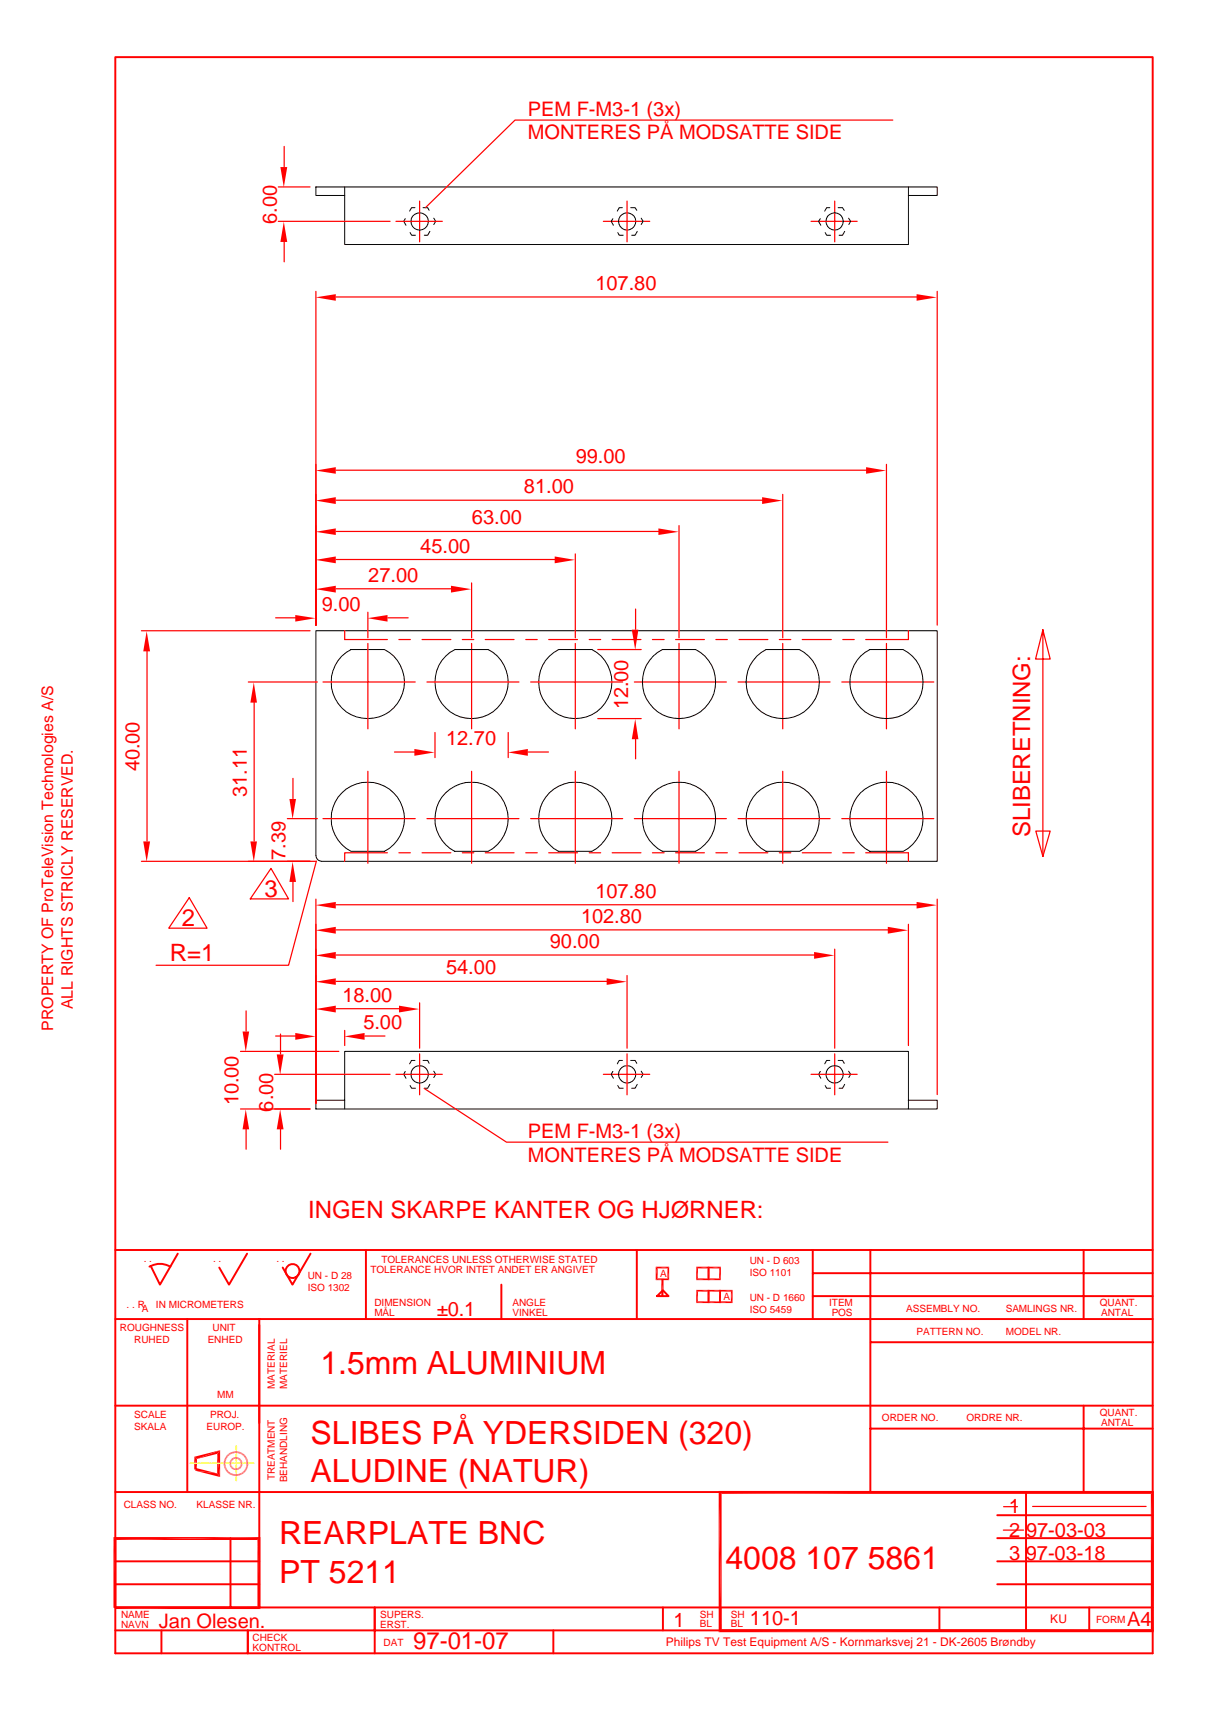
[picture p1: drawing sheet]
<svg xmlns="http://www.w3.org/2000/svg" width="210mm" height="297mm" viewBox="0 0 210 297" stroke-linecap="round" stroke-linejoin="round" font-family="sans-serif">
<g fill="none" stroke="#f00" stroke-width=".34">
<path d="M25.9 219.8a3.7 3.7 0 0 1 3.7 0M30.8 217.5l-3.1 5.4-1.6-3.3M42.9 217.5l-3.2 5.4-1.7-3M53.9 217.5l-3.2 5.4-1.7-3M113.9 219.8v2.3M20 228.9h180M45 228.9v50M51.5 221.5a1.21 1.21 0 0 0-.3-2.1 1.21 1.21 0 0 0-1.7 1.2 1.21 1.21 0 0 0 1.8 1M87 222.9v6M20 258.9h180M178 258.9v24M20 278.9h180"/>
<path d="M40 266.9v12M65 278.9v4M20 286.9h180M43 282.9v4"/>
</g>
<path d="M113.7 219.9h2.4M115.9 219.8v2.3M113.7 222h2.4" fill="none" stroke="#f00" stroke-width=".3"/>
<path d="M114.1 220.1l2-.3-.3 .3z" fill="#f00"/>
<path d="M122.9 219.8v2.3" fill="none" stroke="#f00" stroke-width=".3"/>
<path d="M121.1 220.1l2-.3-.3 .3z" fill="#f00"/>
<path d="M120.8 219.9h2.3M120.9 219.8v2.3" fill="none" stroke="#f00" stroke-width=".3"/>
<path d="M120.8 222.1l.3-.3h1.7z" fill="#f00"/>
<path d="M124.9 219.8v2.3M120.8 222h2.3" fill="none" stroke="#f00" stroke-width=".3"/>
<path d="M123.1 220.1l2-.3-.3 .3z" fill="#f00"/>
<path d="M122.8 219.9h2.3M122.9 219.8v2.3" fill="none" stroke="#f00" stroke-width=".3"/>
<path d="M123.1 221.8h1.7l-2 .3z" fill="#f00"/>
<path d="M122.8 222h2.3" fill="none" stroke="#f00" stroke-width=".3"/>
<path d="M124.8 224.1l.3 2-.3-.3z" fill="#f00"/>
<path d="M124.9 223.8v2.3" fill="none" stroke="#f00" stroke-width=".3"/>
<path d="M123.1 224.1l2-.3-.3 .3z" fill="#f00"/>
<path d="M122.8 224h2.3" fill="none" stroke="#f00" stroke-width=".3"/>
<path d="M122.8 223.8l.3 .3v1.7z" fill="#f00"/>
<path d="M122.9 223.8v2.3" fill="none" stroke="#f00" stroke-width=".3"/>
<path d="M123.1 225.8h1.7l-2 .3z" fill="#f00"/>
<path d="M122.8 225.9h2.3" fill="none" stroke="#f00" stroke-width=".3"/>
<path d="M122.8 224.1l.3 2-.3-.3z" fill="#f00"/>
<path d="M122.9 223.8v2.3" fill="none" stroke="#f00" stroke-width=".3"/>
<path d="M121.1 224.1l2-.3-.3 .3z" fill="#f00"/>
<path d="M120.8 224h2.3" fill="none" stroke="#f00" stroke-width=".3"/>
<path d="M120.8 223.8l.3 .3v1.7z" fill="#f00"/>
<path d="M120.9 223.8v2.3" fill="none" stroke="#f00" stroke-width=".3"/>
<path d="M120.8 226.1l.3-.3h1.7z" fill="#f00"/>
<path d="M120.8 225.9h2.3M126.9 223.8v2.3" fill="none" stroke="#f00" stroke-width=".3"/>
<path d="M126.8 224.1l.3 2-.3-.3z" fill="#f00"/>
<path d="M124.8 225.9h2.3M124.9 223.8v2.3" fill="none" stroke="#f00" stroke-width=".3"/>
<path d="M124.8 223.8l.3 .3v1.7z" fill="#f00"/>
<path d="M124.8 224h2.3" fill="none" stroke="#f00" stroke-width=".3"/>
<path d="M114.9 221.9v3" fill="none" stroke="#f00" stroke-width=".38"/>
<g fill="none" stroke="#f00" stroke-width=".34">
<path d="M20 216.9h180M63.5 216.9v12M110.5 216.9v12M141 216.9v12M151 216.9v42M188 216.9v12M32.5 228.9v30M115 223.9l1 1h-2zM141 224.9h59M141 220.9h59M151.1 232.9h48.9M151 247.9h49"/>
<path d="M188 243.9v15M20 270.9h25M20 274.9h25"/>
</g>
<g fill="#f00">
<path d="M19.9 278.7h24.8l-24.8 .5z"/>
<path d="M19.9 279.2l24.8-.5 .5 .5z"/>
<path d="M44.7 267.2l.5 12-.5-.5z"/>
<path d="M45.2 266.7v12.5l-.5-12z"/>
<path d="M20.2 267.2l25-.5-.5 .5z"/>
<path d="M19.7 266.7h25.5l-25 .5z"/>
<path d="M19.7 266.7l.5 .5v11.8z"/>
<path d="M19.7 266.7l.5 12.3h-.5z"/>
<path d="M34 254.7l3.7 .9-3.8-.4z"/>
<path d="M33.9 255.2l3.8 .4 .5 .7z"/>
<path d="M37.7 252.3l.5 4-.5-.7z"/>
<path d="M38.2 251.6v4.7l-.5-4z"/>
<path d="M34.2 253.1l4-1.5-.5 .7z"/>
<path d="M33.7 252.8l4.5-1.2-4 1.5z"/>
<path d="M33.7 252.8l.5 .3v1.9z"/>
<path d="M33.7 252.8l.5 2.2h-.5z"/>
</g>
<g fill="none" stroke="#ff0" stroke-width=".25">
<path d="M33 253.9h1.1M34.4 253.9h.2M34.9 253.9h1.2M36.4 253.9h.2M36.9 253.9h1.2M38.4 253.9h.2M38.9 253.9h1.2M40.4 253.9h.2M40.9 253.9h1.2M41 250.9v.6M41 251.8v.2M41 252.3v1.2"/>
<path d="M41 253.8v.2M41 254.3v1.2M41 255.7v.3M41 256.3v.6M42.4 253.9h.2M42.9 253.9h1.1"/>
</g>
<path d="M65 278.9v8M125 278.9v4M20 282.9h180M96 282.9v4" fill="none" stroke="#f00" stroke-width=".34"/>
<g fill="#dd6e6e">
<path d="M43 253.4l.1 .5h-.3z"/>
<path d="M42.7 253.5l.3-.1-.2 .5z"/>
<path d="M42.8 252.9l.2 .5-.3 .1z"/>
<path d="M42.5 253l.3-.1-.1 .6z"/>
<path d="M42.5 252.4l.3 .5-.3 .1z"/>
<path d="M42.5 252.4v.6l-.3-.4z"/>
<path d="M42 252.1l.5 .3-.3 .2z"/>
<path d="M42 252.1l.2 .5-.3-.3z"/>
<path d="M41.5 251.9l.5 .2-.1 .2z"/>
<path d="M41.5 251.9l.4 .4-.5-.1z"/>
<path d="M40.9 251.8l.6 .1-.1 .3z"/>
<path d="M40.9 251.8l.5 .4-.5-.1z"/>
<path d="M40.4 251.9l.5-.1v.3z"/>
<path d="M40.4 251.9l.5 .2-.5 .1z"/>
<path d="M39.8 252.1l.6-.2v.3z"/>
<path d="M39.8 252.1l.6 .1-.4 .1z"/>
<path d="M39.4 252.4l.4-.3 .2 .2z"/>
<path d="M39.4 252.4l.6-.1-.4 .3z"/>
<path d="M39.4 252.4l.2 .2-.5 .3z"/>
<path d="M39.1 252.9l.5-.3-.3 .4z"/>
<path d="M39.1 252.9l.2 .1-.4 .4z"/>
<path d="M38.9 253.4l.4-.4-.1 .5z"/>
<path d="M38.9 253.4l.3 .1-.4 .4z"/>
<path d="M39.2 253.5l-.1 .4h-.3z"/>
<path d="M38.8 253.9h.3l-.2 .6z"/>
<path d="M39.1 253.9l.1 .5-.3 .1z"/>
<path d="M38.9 254.5l.3-.1-.1 .6z"/>
<path d="M39.2 254.4l.1 .5-.2 .1z"/>
<path d="M39.1 255l.2-.1 .1 .6z"/>
<path d="M39.3 254.9l.3 .4-.2 .2z"/>
<path d="M39.6 255.3l.2 .5-.4-.3z"/>
<path d="M39.6 255.3l.4 .3-.2 .2z"/>
<path d="M40 255.6l.4 .4-.6-.2z"/>
<path d="M40 255.6l.4 .1v.3z"/>
<path d="M40.4 255.7l.5 .4-.5-.1z"/>
<path d="M40.4 255.7l.5 .1v.3z"/>
<path d="M40.9 255.8l.6 .2-.6 .1z"/>
<path d="M40.9 255.8l.5-.1 .1 .3z"/>
<path d="M41.4 255.7l.6 .1-.5 .2z"/>
<path d="M41.4 255.7l.5-.1 .1 .2z"/>
<path d="M41.9 255.6l.6-.1-.5 .3z"/>
<path d="M41.9 255.6l.3-.3 .3 .2z"/>
<path d="M42.2 255.3l.6-.3-.3 .5z"/>
<path d="M42.5 254.9l.3 .1-.6 .3z"/>
<path d="M42.5 254.9l.5-.4-.2 .5z"/>
<path d="M42.7 254.4l.3 .1-.5 .4z"/>
<path d="M43.1 253.9l-.1 .6-.3-.1z"/>
<path d="M42.8 253.9h.3l-.4 .5z"/>
<path d="M42 253.5l.1 .4h-.3z"/>
<path d="M41.7 253.6l.3-.1-.2 .4z"/>
<path d="M41.7 253.1l.3 .4-.3 .1z"/>
<path d="M41.7 253.1v.5l-.2-.2z"/>
<path d="M41.4 252.9l.3 .2-.2 .3z"/>
<path d="M41.4 252.9l.1 .5-.3-.3z"/>
<path d="M40.9 252.8l.5 .1-.2 .2z"/>
<path d="M40.9 252.8l.3 .3h-.3z"/>
<path d="M40.5 252.9l.4-.1v.3z"/>
<path d="M40.5 252.9l.4 .2h-.3z"/>
<path d="M40.1 253.1l.4-.2 .1 .2z"/>
<path d="M40.1 253.1h.5l-.3 .3z"/>
<path d="M40.1 253.1l.2 .3-.4 .1z"/>
<path d="M39.9 253.5l.4-.1-.2 .2z"/>
<path d="M39.9 253.5l.2 .1-.3 .3z"/>
<path d="M39.8 253.9l.3-.3v.3z"/>
<path d="M39.8 253.9h.3l-.2 .5z"/>
<path d="M40.1 253.9v.4l-.2 .1z"/>
<path d="M39.9 254.4l.2-.1v.4z"/>
<path d="M40.1 254.3l.2 .2-.2 .2z"/>
<path d="M40.3 254.5l.2 .5-.4-.3z"/>
<path d="M40.3 254.5l.3 .2-.1 .3z"/>
<path d="M40.6 254.7l.3 .4-.4-.1z"/>
<path d="M40.6 254.7l.3 .1v.3z"/>
<path d="M40.9 254.8l.5 .2-.5 .1z"/>
<path d="M40.9 254.8l.3-.1 .2 .3z"/>
<path d="M41.2 254.7h.5l-.3 .3z"/>
<path d="M41.2 254.7l.3-.2 .2 .2z"/>
<path d="M41.5 254.5l.5-.1-.3 .3z"/>
<path d="M41.7 254.3l.3 .1-.5 .1z"/>
<path d="M41.7 254.3l.4-.4-.1 .5z"/>
<path d="M41.8 253.9h.3l-.4 .4z"/>
</g>
<path d="M115 278.9v4M163 278.9v4M173 262.9h27M173 266.9h27M173 270.9h27M173 274.9h27M189 278.9v4M28 282.9v4M43 282.9v4" fill="none" stroke="#f00" stroke-width=".34"/>
<g fill="#f00">
<path d="M199.6 259.2l.6 24-.6-.5z"/>
<path d="M199.6 259.2l.6-.5v24.5z"/>
<path d="M125.2 259.2l75-.5-.6 .5z"/>
<path d="M124.7 258.7h75.5l-75 .5z"/>
<path d="M124.7 258.7l.5 .5v23.5z"/>
<path d="M124.7 258.7l.5 24-.5 .5z"/>
<path d="M124.7 283.2l.5-.5h74.4z"/>
<path d="M124.7 283.2l74.9-.5 .6 .5z"/>
</g>
<path d="M20 243.9h180M20 286.9v-277h180v277" fill="none" stroke="#f00" stroke-width=".34"/>
<path d="M54.8 50.6v57.9M58.3 51.5h100.8M162.6 50.6v57.9M179.1 261.4h19.7" fill="none" stroke="#f00" stroke-width=".21"/>
<path d="M54.8 148.4v-39h107.8v40h-106.8" fill="none" stroke="#000" stroke-width=".17"/>
<g fill="#f00">
<path d="M54.7 51.6l3.6-.6v1.2z"/>
<path d="M159 51l3.5 .6-3.5 .6z"/>
</g>
<path d="M24.5 109.4h29.3M25.5 113v32.9M24.5 149.4h29.3" fill="none" stroke="#f00" stroke-width=".21"/>
<g fill="#f00">
<path d="M24.8 146h1.2l-.6 3.5z"/>
<path d="M25.4 109.5l.6 3.5h-1.2z"/>
</g>
<g fill="none" stroke="#000" stroke-width=".17">
<path d="M54.8 32.4h107.8v1.5h-5v8.5h-97.8v-8.5h-5zM59.8 32.4v1.5M70.3 37.9l-.3 .5 .4 .7M72 36h-.6l-.3 .6M73.4 36h.8l.2 .5M75.2 37.9l.4 .5-.4 .6M106.3 37.9l-.3 .5 .4 .7M108 36h-.6l-.3 .6M109.4 36h.8l.3 .5M111.2 37.9l.4 .5-.4 .6M142.3 37.9l-.3 .5 .4 .7M144 36h-.6l-.3 .6"/>
<path d="M145.4 36h.8l.3 .5M147.2 37.9l.4 .5-.3 .6M157.6 32.4v1.5M71.1 40.4l.3 .4h.7M74.6 40.1l-.4 .7h-.6M107.2 40.4l.2 .4h.7M110.6 40.1l-.4 .7h-.6M143.2 40.4l.2 .4h.7M146.5 40.1l-.3 .7h-.6M59.8 182.4h97.8v8.5h5v1.5h-107.8v-1.5h5zM59.8 190.9v1.5M70.3 185.9l-.3 .5 .4 .7"/>
<path d="M71.1 188.3l.3 .5h.7M72 184h-.6l-.3 .6M73.4 184h.8l.2 .5M74.6 188.1l-.4 .7h-.6M75.2 185.9l.4 .5-.4 .6M106.3 185.9l-.3 .5 .4 .7M107.2 188.3l.2 .5h.7M108 184h-.6l-.3 .6M109.4 184h.8l.3 .5M110.6 188.1l-.4 .7h-.6M111.2 185.9l.4 .5-.4 .6M142.3 185.9l-.3 .5 .4 .7"/>
<path d="M143.2 188.3l.2 .5h.7M144 184h-.6l-.3 .6M145.4 184h.8l.3 .5M146.5 188.1l-.3 .7h-.6M147.2 185.9l.4 .5-.3 .6M157.6 190.9v1.5"/>
<circle cx="72.8" cy="38.4" r="1.5"/>
<circle cx="108.8" cy="38.4" r="1.5"/>
<circle cx="144.8" cy="38.4" r="1.49"/>
<circle cx="72.8" cy="186.4" r="1.52"/>
<circle cx="108.8" cy="186.4" r="1.51"/>
<circle cx="144.8" cy="186.4" r="1.5"/>
</g>
<g fill="none" stroke="#f00" stroke-width=".21">
<path d="M68.7 38.4h8M72.8 34.9v7.1M104.7 38.4h8M108.8 34.9v7.1M140.7 38.4h4.1v3.6M144.8 34.9v3.5h3.9M154.9 20.8h-65.6l-15.5 15.2M180.9 109.3l-1.3 5h2.6l-1.3-5v39.3M179.7 144.2h2.5l-1.3 4.4zM54.8 174v17.4M58.3 175h11M72.8 174v7.9"/>
<path d="M68.7 186.4h8M72.8 182.8v7.2M104.7 186.4h8M108.8 182.8v7.2M140.7 186.4h8M144.8 182.8v7.2"/>
</g>
<g fill="#f00">
<path d="M54.7 175.1l3.6-.6v1.2z"/>
<path d="M69.2 174.5l3.5 .6-3.5 .6z"/>
</g>
<path d="M54.8 169.3v22.1M58.3 170.3h47M108.8 169.3v12.6" fill="none" stroke="#f00" stroke-width=".21"/>
<g fill="#f00">
<path d="M54.7 170.3l3.6-.6v1.2z"/>
<path d="M105.2 169.7l3.5 .6-3.5 .6z"/>
</g>
<path d="M54.8 164.7v26.7M58.3 165.7h83M144.8 164.7v17.2" fill="none" stroke="#f00" stroke-width=".21"/>
<g fill="#f00">
<path d="M54.7 165.8l3.6-.6v1.2z"/>
<path d="M141.2 165.2l3.5 .6-3.5 .6z"/>
</g>
<path d="M54.8 160.4v31M58.3 161.3h95.8M157.6 160.4v21" fill="none" stroke="#f00" stroke-width=".21"/>
<g fill="#f00">
<path d="M54.7 161.4l3.6-.6v1.2z"/>
<path d="M154 160.8l3.5 .6-3.5 .6z"/>
</g>
<path d="M54.8 156v35.4M58.3 157h100.8M162.6 156v33.9" fill="none" stroke="#f00" stroke-width=".21"/>
<g fill="#f00">
<path d="M54.7 157l3.6-.5v1.1z"/>
<path d="M159 156.5l3.5 .5-3.5 .6z"/>
</g>
<path d="M48.7 179.4v3.5M47.6 192.4h6.2M47.6 186.4h20.1M48.7 195.9v3.5M73.6 188.9l14.3 9.3h66.1" fill="none" stroke="#f00" stroke-width=".21"/>
<g fill="#f00">
<path d="M48.6 192.5l.6 3.4h-1.2z"/>
<path d="M48 183h1.2l-.6 3.5z"/>
</g>
<path d="M42.7 175.4v3.5M41.7 192.4h12.1M41.7 182.4h17.1M42.7 195.9v3.5" fill="none" stroke="#f00" stroke-width=".21"/>
<g fill="#f00">
<path d="M42.6 192.5l.6 3.4h-1.1z"/>
<path d="M42.1 179h1.1l-.6 3.5z"/>
</g>
<path d="M47.8 179.8h3.5M54.8 178.8v11.1M59.8 178.8v2.6M63.3 179.8h3.5" fill="none" stroke="#f00" stroke-width=".21"/>
<g fill="#f00">
<path d="M51.2 179.2l3.5 .6-3.5 .6z"/>
<path d="M59.7 179.8l3.5-.6v1.2z"/>
</g>
<g fill="none" stroke="#f00" stroke-width=".21">
<path d="M48.3 32.4h5.5M48.3 38.4h19.4M49.3 25.4v3.5M49.3 41.9v3.5M59.8 109.4v1.6h7.4M69.2 111h2M73.2 111h5M80.2 111h2M84.2 111h5M91.2 111h2M95.2 111h5M102.2 111h2"/>
<path d="M106.2 111h5M113.2 111h2M117.2 111h5M124.2 111h2M128.2 111h5M135.2 111h2M139.2 111h5M146.2 111h2M157.6 109.4v1.6h-7.4M67.2 148h-7.4v1.4M69.2 148h2M73.2 148h5"/>
<path d="M80.2 148h2M84.2 148h5M91.2 148h2M95.2 148h5M102.2 148h2M106.2 148h5M113.2 148h2M117.2 148h5M124.2 148h2M128.2 148h5M135.2 148h2M139.2 148h5"/>
<path d="M146.2 148h2M150.2 148h7.4v1.4"/>
</g>
<g fill="#f00">
<path d="M48.6 29h1.2l-.6 3.5z"/>
<path d="M49.2 38.5l.6 3.5h-1.2z"/>
</g>
<path d="M59.3 113.8l1.6-1.1h5.8a6.3 6.3 0 0 1 2.4 9.1 6.3 6.3 0 0 1-9.3 1.5 6.3 6.3 0 0 1-.5-9.5zM77.3 113.8l.7-.6 .9-.5h5.8a6.3 6.3 0 0 1 2.4 9.1 6.3 6.3 0 0 1-9.3 1.4 6.3 6.3 0 0 1-.5-9.4zM95.3 113.8l1.6-1.1h5.8a6.3 6.3 0 0 1 2.4 9.1 6.3 6.3 0 0 1-9.3 1.4 6.3 6.3 0 0 1-.5-9.4zM113.3 113.8l1.6-1.1h5.8a6.3 6.3 0 0 1 2.4 9.1 6.3 6.3 0 0 1-9.3 1.4 6.3 6.3 0 0 1-.5-9.4zM131.3 113.8l1.6-1.1h5.8a6.3 6.3 0 0 1 2.4 9.1 6.3 6.3 0 0 1-9.3 1.5 6.3 6.3 0 0 1-.5-9.5zM149.3 113.8l1.6-1.1h5.8a6.3 6.3 0 0 1 2.4 9.1 6.3 6.3 0 0 1-9.3 1.5 6.3 6.3 0 0 1-.5-9.5zM59.3 137.5a6.4 6.4 0 0 1 9.6 .8 6.4 6.4 0 0 1-2.2 9.4h-5.8a6.3 6.3 0 0 1-1.6-10.2zM77.3 137.5a6.4 6.4 0 0 1 9.6 .8 6.4 6.4 0 0 1-2.2 9.4h-5.8a6.3 6.3 0 0 1-1.6-10.2zM95.3 137.5a6.4 6.4 0 0 1 9.6 .8 6.4 6.4 0 0 1-2.2 9.4h-5.8a6.4 6.4 0 0 1-1.6-10.2zM113.3 137.5a6.4 6.4 0 0 1 9.6 .8 6.4 6.4 0 0 1-2.2 9.4h-5.8a6.4 6.4 0 0 1-1.6-10.2zM131.3 137.5a6.4 6.4 0 0 1 9.6 .8 6.4 6.4 0 0 1-2.2 9.4h-5.8a6.4 6.4 0 0 1-1.6-10.2zM149.3 137.5a6.4 6.4 0 0 1 9.6 .8 6.4 6.4 0 0 1-2.2 9.4h-5.8a6.4 6.4 0 0 1-1.6-10.2z" fill="none" stroke="#000" stroke-width=".17"/>
<g fill="none" stroke="#f00" stroke-width=".21">
<path d="M56 118.3h7.8v8.2M63.8 111.6v6.7h8.2M81.8 111.6v6.7h-7.7M90 118.3h-8.2v8.2M92.1 118.3h7.7v8.2M99.8 111.6v6.7h8.2M103.7 112.7h7.5M110 118.3h7.8v8.2M110.3 105.7v3.5M117.8 111.6v6.7h8.2M128 118.3h7.8v8.2M135.8 111.6v6.7h8.2"/>
<path d="M146 118.3h7.8v8.2M153.8 111.6v6.7h8.2M63.8 133.8v8.2h8.2M81.8 133.8v8.2h-7.7M99.8 133.8v8.2h8.2M103.7 124.7h7.5M110.3 128.2v3.5M117.8 133.8v8.2h8.2M135.8 133.8v8.2h8.2M153.8 133.8v8.2h8.2M56 142h7.8v7.8M90 142h-8.2v7.8"/>
<path d="M92.1 142h7.7v7.8M110 142h7.8v7.8M128 142h7.8v7.8M146 142h7.8v7.8"/>
</g>
<g fill="#f00">
<path d="M109.6 109.2h1.1l-.5 3.6z"/>
<path d="M110.2 124.7l.5 3.6h-1.1z"/>
</g>
<path d="M68.4 130.5h3.5M75.5 127.1v4.4M88.2 127.1v4.4M91.6 130.5h3.5" fill="none" stroke="#f00" stroke-width=".21"/>
<g fill="#f00">
<path d="M71.9 129.9l3.5 .6-3.5 .6z"/>
<path d="M88.1 130.5l3.5-.6v1.2z"/>
</g>
<path d="M47.8 107.2h3.5M54.8 106.2v2.3M63.8 106.2v4.5M67.3 107.2h3.5" fill="none" stroke="#f00" stroke-width=".21"/>
<g fill="#f00">
<path d="M51.2 106.7l3.5 .6-3.5 .6z"/>
<path d="M63.8 107.3l3.4-.6v1.2z"/>
</g>
<path d="M54.8 101.1v7.4M58.3 102.2h20M81.8 101.1v9.6" fill="none" stroke="#f00" stroke-width=".21"/>
<g fill="#f00">
<path d="M54.7 102.2l3.6-.6v1.2z"/>
<path d="M78.2 101.6l3.5 .6-3.5 .6z"/>
</g>
<path d="M54.8 96.1v12.4M58.3 97.1h38M99.8 96.1v14.6" fill="none" stroke="#f00" stroke-width=".21"/>
<g fill="#f00">
<path d="M54.7 97.1l3.6-.6v1.2z"/>
<path d="M96.2 96.5l3.5 .6-3.5 .6z"/>
</g>
<path d="M54.8 91.2v17.3M58.3 92.2h56M117.8 91.2v19.5" fill="none" stroke="#f00" stroke-width=".21"/>
<g fill="#f00">
<path d="M54.7 92.3l3.6-.6v1.1z"/>
<path d="M114.2 91.7l3.5 .6-3.5 .5z"/>
</g>
<path d="M54.8 85.8v22.7M58.3 86.8h74M135.8 85.8v24.9" fill="none" stroke="#f00" stroke-width=".21"/>
<g fill="#f00">
<path d="M54.7 86.9l3.6-.6v1.1z"/>
<path d="M132.2 86.3l3.5 .6-3.5 .5z"/>
</g>
<path d="M54.8 80.6v27.9M58.3 81.6h92M153.8 80.6v30.1" fill="none" stroke="#f00" stroke-width=".21"/>
<g fill="#f00">
<path d="M54.7 81.6l3.6-.5v1.1z"/>
<path d="M150.2 81.1l3.5 .5-3.5 .6z"/>
</g>
<path d="M43.1 118.3h12M44.1 121.8v24.1M43.1 149.4h10.7" fill="none" stroke="#f00" stroke-width=".21"/>
<g fill="#f00">
<path d="M43.4 146h1.2l-.6 3.5z"/>
<path d="M44 118.4l.6 3.5h-1.2z"/>
</g>
<path d="M54.8 148.4a1.01 1.01 0 0 0 1 1" fill="none" stroke="#000" stroke-width=".17"/>
<path d="M50.8 135.1v3.5M32.8 155.8l3.1 5.2h-6.6zM49.8 149.4h5M49.8 142h5.3M50.8 153v3.4M54.9 149.4l-4.8 18.1h-23M174.1 261.4h2.4" fill="none" stroke="#f00" stroke-width=".21"/>
<g fill="#f00">
<path d="M50.8 149.5l.6 3.5h-1.2z"/>
<path d="M50.2 138.6h1.2l-.6 3.5z"/>
</g>
<path d="M47 150.7l3.1 5.3h-6.7zM174.1 265.5h3.5" fill="none" stroke="#f00" stroke-width=".21"/>
<g font-size="5.5" fill="#f00">
<text x="55.6" y="238.3">1.5mm ALUMINIUM</text>
<text x="53.9" y="250.5">SLIBES PÅ YDERSIDEN (320)</text>
<text x="53.9" y="257.2">ALUDINE (NATUR)</text>
<text x="48.4" y="268">REARPLATE BNC</text>
<text x="48.4" y="274.6">PT 5211</text>
<text x="125.9" y="272.2">4008 107 5861</text>
</g>
<g font-size="4.1" fill="#f00">
<text x="178.7" y="145.3" transform="rotate(-90 178.7 145.3)">SLIBERETNING:</text>
<text x="45.9" y="155.6">3</text>
<text x="31.5" y="160.7">2</text>
<text x="29.5" y="166.7">R=1</text>
<text x="53.5" y="211.3">INGEN SKARPE KANTER OG HJØRNER:</text>
<text x="71.7" y="286.1">97-01-07</text>
</g>
<g font-size="3.5" fill="#f00">
<text x="91.6" y="20.1">PEM F-M3-1 (3x)</text>
<text x="91.6" y="24.2">MONTERES PÅ MODSATTE SIDE</text>
<text x="48" y="38.8" transform="rotate(-90 48 38.8)">6.00</text>
<text x="103.3" y="50.3">107.80</text>
<text x="99.9" y="80.4">99.00</text>
<text x="90.9" y="85.6">81.00</text>
<text x="72.9" y="95.9">45.00</text>
<text x="81.9" y="91">63.00</text>
<text x="63.9" y="101">27.00</text>
<text x="55.8" y="106">9.00</text>
<text x="109" y="123.1" transform="rotate(-90 109 123.1)">12.00</text>
<text x="77.4" y="129.3">12.70</text>
<text x="24.2" y="133.8" transform="rotate(-90 24.2 133.8)">40.00</text>
<text x="42.8" y="138.3" transform="rotate(-90 42.8 138.3)">31.11</text>
<text x="49.5" y="149.2" transform="rotate(-90 49.5 149.2)">7.39</text>
<text x="103.3" y="155.8">107.80</text>
<text x="100.8" y="160.1">102.80</text>
<text x="95.4" y="164.5">90.00</text>
<text x="59.4" y="173.8">18.00</text>
<text x="77.4" y="169.1">54.00</text>
<text x="63" y="178.5">5.00</text>
<text x="41.4" y="191.8" transform="rotate(-90 41.4 191.8)">10.00</text>
<text x="47.4" y="192.9" transform="rotate(-90 47.4 192.9)">6.00</text>
<text x="91.6" y="197.5">PEM F-M3-1 (3x)</text>
<text x="91.6" y="201.7">MONTERES PÅ MODSATTE SIDE</text>
<text x="75.8" y="228.4">±0.1</text>
<text x="175" y="262.6">1</text>
<text x="175.1" y="266.6">2 97-03-03</text>
<text x="175" y="270.6">3 97-03-18</text>
<text x="27.6" y="282.4">Jan Olesen.</text>
<text x="116.8" y="282.2">1</text>
<text x="130.1" y="282">110-1</text>
</g>
<text font-size="3.5" fill="#b80000" x="195.5" y="282.1">A4</text>
<g font-size="2.8" fill="#f00">
<text x="9.2" y="178.8" transform="rotate(-90 9.2 178.8)">PROPERTY OF ProTeleVision Technologies A/S</text>
<text x="12.7" y="175.1" transform="rotate(-90 12.7 175.1)">ALL RIGHTS STRICLY RESERVED.</text>
</g>
<g font-size="2.1" fill="#f00">
<text x="182.2" y="281.7">KU</text>
<text x="115.5" y="285.7">Philips TV Test Equipment A/S - Kornmarksvej 21 - DK-2605 Brøndby</text>
</g>
<g font-size="1.7" fill="#f00">
<text x="24.9" y="218.9">. .</text>
<text x="37" y="218.9">. .</text>
<text x="48" y="218.9">. .</text>
<text x="53.4" y="221.9">UN - D 28</text>
<text x="64.3" y="220.9">TOLERANCE HVOR INTET ANDET ER ANGIVET</text>
<text x="66.2" y="219.2">TOLERANCES UNLESS OTHERWISE STATED</text>
<text x="114.5" y="221.6">A</text>
<text x="130" y="219.4">UN - D 603</text>
<text x="130" y="221.5">ISO 1101</text>
<text x="22" y="226.9">. . R</text>
<text x="24.6" y="227.7">A</text>
<text x="27.1" y="226.9">IN MICROMETERS</text>
<text x="53.4" y="224.1">ISO 1302</text>
<text x="64.9" y="226.6">DIMENSION</text>
<text x="88.9" y="226.7">ANGLE</text>
<text x="125.5" y="225.5">A</text>
<text x="130" y="225.7">UN - D 1660</text>
<text x="130" y="227.9">ISO 5459</text>
<text x="143.8" y="226.7">ITEM</text>
<text x="157.2" y="227.6">ASSEMBLY NO.</text>
<text x="174.5" y="227.6">SAMLINGS NR.</text>
<text x="190.8" y="226.7">QUANT.</text>
<text x="20.8" y="230.9">ROUGHNESS</text>
<text x="23.3" y="233.1">RUHED</text>
<text x="36" y="233.1">ENHED</text>
<text x="36.9" y="230.9">UNIT</text>
<text x="64.9" y="228.4">MÅL</text>
<text x="88.9" y="228.4">VINKEL</text>
<text x="144.3" y="228.4">POS</text>
<text x="159" y="231.5">PATTERN NO.</text>
<text x="174.5" y="231.5">MODEL NR.</text>
<text x="191" y="228.4">ANTAL</text>
<text x="23.3" y="245.9">SCALE</text>
<text x="36.4" y="245.9">PROJ.</text>
<text x="37.7" y="242.6">MM</text>
<text x="47.7" y="241" transform="rotate(-90 47.7 241)">MATERIAL</text>
<text x="49.8" y="241" transform="rotate(-90 49.8 241)">MATERIEL</text>
<text x="190.8" y="245.6">QUANT.</text>
<text x="23.3" y="248.1">SKALA</text>
<text x="35.8" y="248.1">EUROP.</text>
<text x="153" y="246.5">ORDER NO.</text>
<text x="167.7" y="246.5">ORDRE NR.</text>
<text x="191" y="247.4">ANTAL</text>
<text x="47.7" y="256.8" transform="rotate(-90 47.7 256.8)">TREATMENT</text>
<text x="49.8" y="257.2" transform="rotate(-90 49.8 257.2)">BEHANDLING</text>
<text x="21.5" y="261.6">CLASS NO.</text>
<text x="34.1" y="261.6">KLASSE NR.</text>
<text x="21" y="280.7">NAME</text>
<text x="66" y="280.7">SUPERS.</text>
<text x="121.4" y="280.7">SH</text>
<text x="126.8" y="280.7">SH</text>
<text x="190.2" y="281.5">FORM</text>
<text x="21" y="282.5">NAVN</text>
<text x="43.8" y="284.7">CHECK</text>
<text x="43.8" y="286.5">KONTROL</text>
<text x="66" y="282.5">ERST.</text>
<text x="66.5" y="285.6">DAT</text>
<text x="121.4" y="282.3">BL</text>
<text x="126.8" y="282.3">BL</text>
</g>
</svg>
